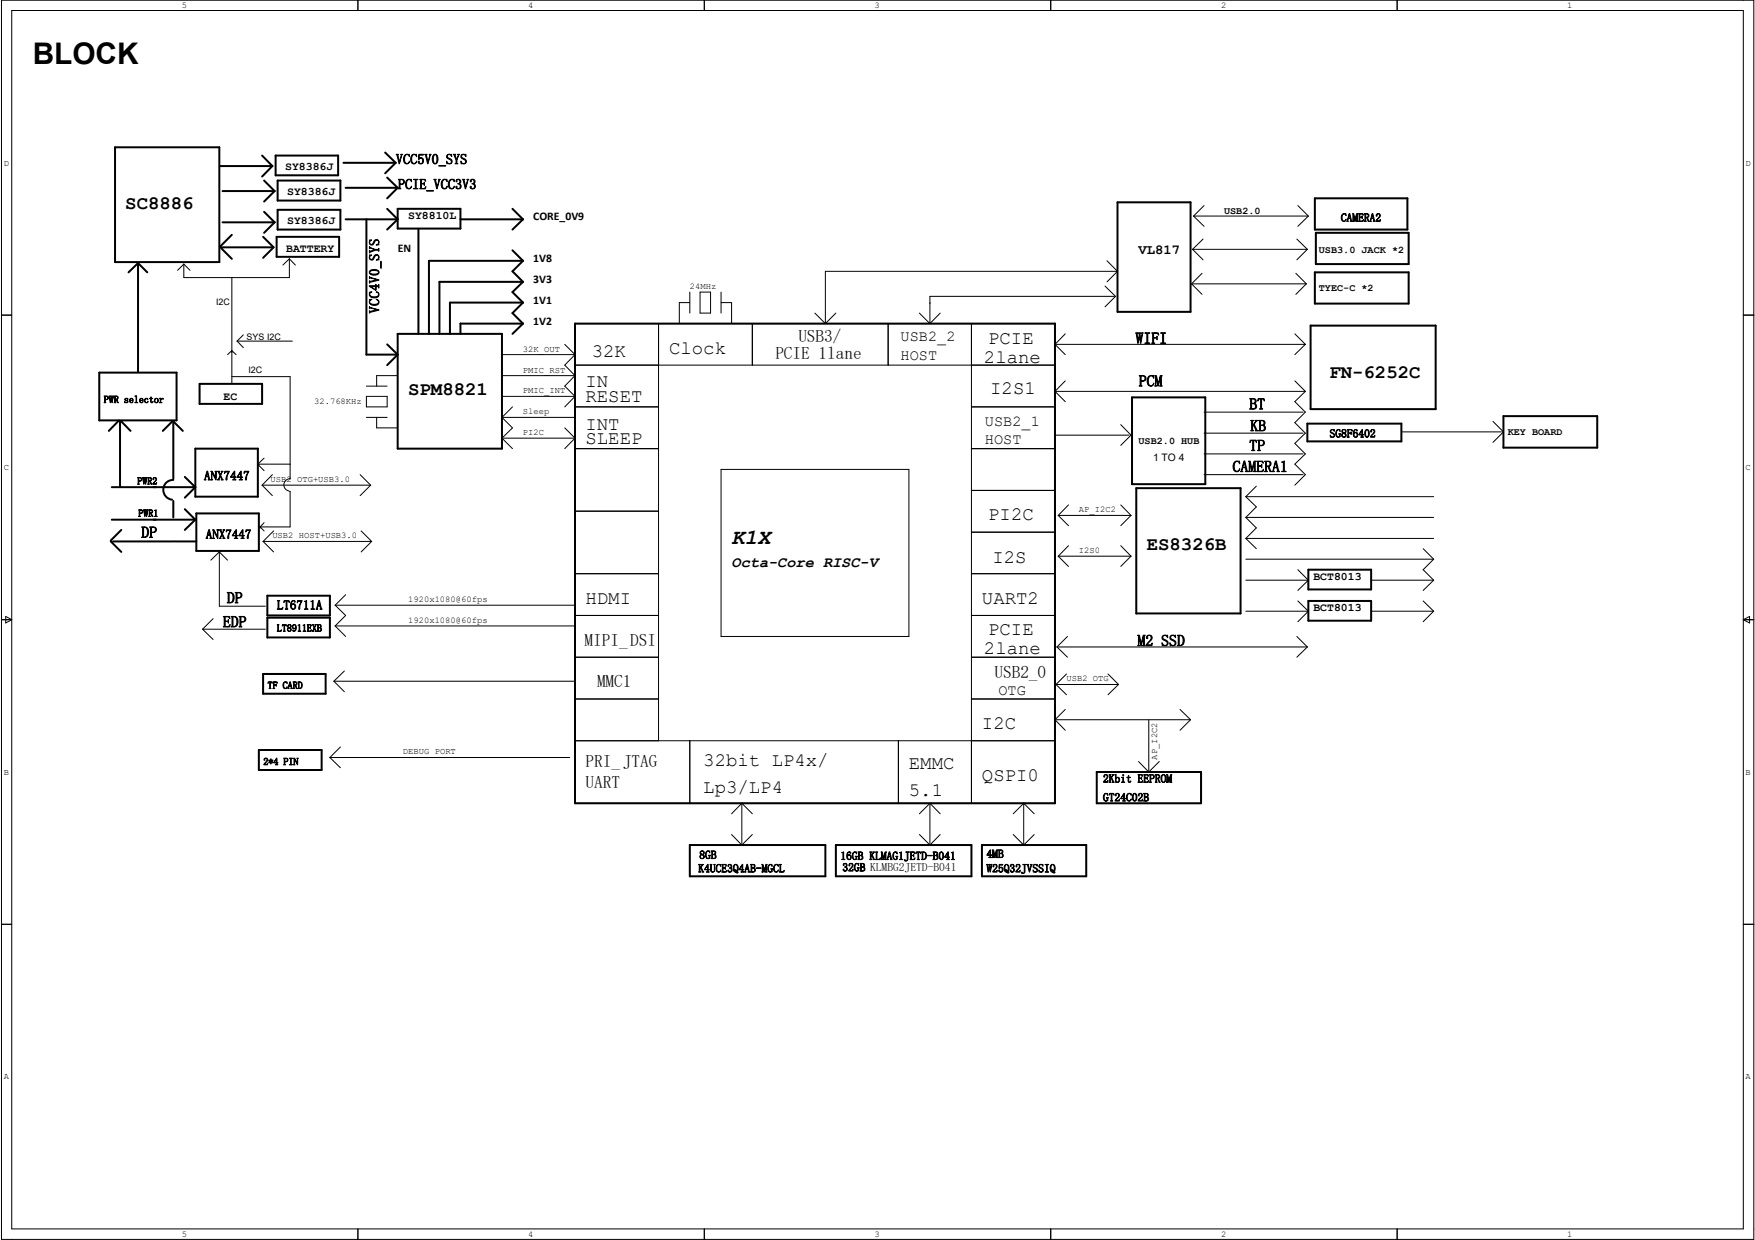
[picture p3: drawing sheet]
<svg xmlns="http://www.w3.org/2000/svg" width="297mm" height="210mm" viewBox="0 0 297 210" stroke-linecap="round" stroke-linejoin="round" font-family="sans-serif">
<g fill="none" stroke="#000" stroke-width=".34">
<path d="M19.5 24.9h17.6v19.5h-17.6zM37.3 28.1h8.8M37.7 32.3h8.8M37.7 37.6h8.8M39.2 39.8l-1.9 1.9M44.4 26.3l1.7 1.8M44.7 30.6l1.8 1.7M44.7 35.9l1.8 1.7M46.1 28.1l-1.7 1.8M46.5 32.3l-1.8 1.8M46.5 37.6l-1.8 1.8M46.6 26.3h10.6v3.4h-10.6z"/>
<path d="M47 30.6h10.6v3.4h-10.6zM47 35.5h10.6v3.4h-10.6zM58.1 27.6h8.9M58.5 37.1h8.8M58.5 31.8h8.8M62 37.1v22.9h5.3M65.2 25.8l1.8 1.8M65.5 35.3l1.8 1.8M65.5 30.1l1.8 1.7M67 27.6l-1.8 1.7M67.3 35.3h10.6v3.4h-10.6zM67.3 37.1l-1.8 1.8"/>
<path d="M67.3 31.8l-1.8 1.8M70.8 38.9v17.6M77.9 37.1h10.6M86.7 35.3l1.8 1.8M88.5 37.1l-1.8 1.8M189.1 34.2h12.4v18.6h-12.4zM222.5 33.6h15.7v5.3h-15.7zM222.7 39.4h15.7v5.3h-15.7zM23.4 44.5v18.4M23.4 44.5l-1.6 1.6M23.4 44.5l1.5 1.6M37.3 41.9h8.8"/>
<path d="M37.5 42l1.7 1.8M44.5 40.1l1.8 1.8-1.8 1.7M46.8 40.1h10.6v3.4h-10.6zM65.5 58.3l1.8 1.7M67.3 56.5h17.7v19.4h-17.7zM86.7 42.4l1.8 1.8M88.5 54.8h-10.6v1.7M88.5 44.2h-15.9v12.3M88.5 44.2l-1.8 1.7 1.8 1.8M88.5 47.7h-14.1v8.8M88.5 47.7l-1.8 1.7 1.8 1.8M88.5 51.2h-12.3v5.3"/>
<path d="M88.5 51.2l-1.8 1.8 1.8 1.8M88.5 54.8l-1.8 1.7M97.3 54.8h81.3v81.2h-81.3zM221.8 55.1h21.2v14.2h-21.2zM222.5 46.1h15.9v5.3h-15.9zM16.8 63.1h13.1v8.1h-13.1zM20.1 71.2l-1.7 1.7M20.3 71.3v11M20.5 71.3l1.6 1.6M29.2 71.3l-1.6 1.6M30.9 72.9l-1.6-1.6v9.8M33.1 75.9h10.5v8.2h-10.5z"/>
<path d="M33.8 65h10.6v3.4h-10.6zM67.3 60l-1.8 1.8M191.6 67.3h12.4v14.7h-12.4zM221.3 71.7h15.9v3h-15.9zM254.5 70.4h15.8v5.4h-15.8zM18.8 91.7l1.7 1.7M18.9 82.5h14.2M18.9 88h14.2M19.1 91.7h10.4M20.5 89.7l-1.7 1.8M29.3 81.2a1.68 1.68 0 0 0-1.7 1.6 1.68 1.68 0 0 0 1.5 1.8M29.3 84.8v2.8"/>
<path d="M29.7 91.7h3.5M31.3 80.7l1.8 1.8M31.3 86.2l1.8 1.8M33.1 82.5l-1.8 1.7M33.1 88l-1.8 1.7M33.2 86.9h10.6v6.4h-10.6zM192.3 82.6h17.7v21.2h-17.7zM221.4 96.4h10.7v3.4h-10.7zM44.5 114.1h10.6v3.3h-10.6zM45.3 100.8h10.5v3.4h-10.5zM45.3 104.6h10.5v3.3h-10.5zM221.4 101.7h10.7v3.4h-10.7z"/>
<path d="M43.8 127h10.6v3.3h-10.6zM185.6 130.7h17.7v5.3h-17.7zM116.8 143h22.9v5.3h-22.9zM141.5 143h22.9v5.3h-22.9zM166.2 143h17.7v5.3h-17.7z"/>
</g>
<g fill="none" stroke="#000" stroke-width=".17">
<path d="M.3 0h296.5v209.8h-296.5zM2 1.8h293.1v206.2h-293.1zM60.6 0v1.8M119.2 0v1.8M177.8 0v1.8M236.5 0v1.8M202 36.6l1.8 1.7M202 36.6h19.4M203.8 34.8l-1.8 1.8M219.7 34.8l1.7 1.8M221.4 36.6l-1.7 1.7M.3 53.3h1.7"/>
<path d="M31.1 44.7l-1 1.1M31.1 44.7l1.1 1.1M39.2 47v17.8M40.1 57.7h9.4M40.1 57.7l1.1 1.1M41.2 56.7l-1.1 1M49 43.8v3.2h-17.9v-2.3M49 43.8l-1.1 1.1M49 43.8l1 1.1M95.6 58.3l1.7 1.7M97.3 54.8h81.3v81.2h-81.3zM111.5 54.8v70.6"/>
<path d="M116.8 49.4v3.6M116.8 51.2h-1.8v3.6M118.5 49.4h1.8v3.6h-1.8zM122 49.4v3.6M122 51.2h1.8v3.6M127.3 54.8v7M137.9 53l1.8 1.8M141.5 53l-1.8 1.8M150.3 54.8v7M155.6 53l1.8 1.8M159.1 53l-1.7 1.8M164.4 54.8v81.2"/>
<path d="M178.6 58.3l1.7 1.7M178.6 58.3h42.3M180.3 56.5l-1.7 1.8M187 48.4l1.8 1.8-1.8 1.7M187.4 44.2l1.7 1.7M188.6 50.2h-31.2v4.6M189.1 45.9h-49.4v8.9M189.1 45.9l-1.7 1.8M201.7 48l1.8 1.8M201.7 48h19.4M201.8 42.2l1.8 1.8M201.8 42.2h19.5"/>
<path d="M203.5 46.3l-1.8 1.7M203.6 40.5l-1.8 1.7M219.2 56.5l1.7 1.8M219.3 46.3l1.8 1.7M219.5 40.5l1.8 1.7M220.9 58.3l-1.7 1.7M221.1 48l-1.8 1.8M221.3 42.2l-1.8 1.8M295.1 53.3h1.7M20.3 71.7h.1M38.5 60l.7-.6 .8 .6M39.2 63.8h9.9v17.3a1.02 1.02 0 0 0-1.1 .9 1.02 1.02 0 0 0 .9 1.1"/>
<path d="M43.6 78.6h5.5M43.8 78.6h.1M43.8 78.8l.9 .9M44.7 77.6l-.9 .8M62 67.1h3.5v1.8h-3.5zM62 65.4h3.5M62 70.7h3.5M63.8 70.7v1.7h3.5M67.3 63.6h-3.5v1.8M85 63.6h12.3M85 67.1h12.3M85 70.7h12.3"/>
<path d="M85 70.7l1.7 1.7-1.7 1.8M85 60h12.3M85 74.2l1.7 1.7M85 74.2h12.3M86.7 68.9l-1.7 1.8M95.6 72.4l1.7 1.8M97.3 61.8h81.3M97.3 68.9h14.2M97.3 75.9h14.2M97.3 67.1l-1.7 1.8M97.3 63.6l-1.7 1.8 1.7 1.7M97.3 60l-1.7 1.8 1.7 1.8"/>
<path d="M97.3 74.2l-1.7 1.7M122 79.5h31.8v28.2h-31.8zM164.4 68.9h14.2M164.4 75.9h14.2M178.6 66.3l1.7 1.7M178.6 66.3h42.3M178.7 73.7h12.4M180.3 64.5l-1.7 1.8M189.7 71.9l1.7 1.8-1.7 1.7M203.8 69.8h16.8M203.8 73.3h16.8M203.8 76.8h16.8"/>
<path d="M219.2 64.5l1.7 1.8M220.9 66.3l-1.7 1.7 1.7 1.8-1.7 1.7 1.7 1.8-1.7 1.8 1.7 1.7-1.7 1.8 1.7 1.7-1.7 1.8M237.3 73.1h16.8M252.7 71.3l1.8 1.8-1.8 1.8M37.1 93.4v9.2h7.8M37.1 93.4l-1.4 1.4M37.1 93.4l1.4 1.4M44 89.2h.1M44 89.2l.7 .7M44.4 82.1l1.7 1.8M44.4 82.1h18.3M44.5 91.7l1.8 1.7"/>
<path d="M44.5 91.7h18.4M44.7 88.5l-.7 .7M46.1 80.3l-1.7 1.8M46.3 89.9l-1.8 1.8M49 83.2h.1v6h-5.1M61 80.3l1.7 1.8M61.1 89.9l1.8 1.8M62.7 82.1l-1.7 1.8M62.9 91.7l-1.8 1.7M97.3 86.5h14.2M97.3 97.1h14.2M164.4 97.1h14.2"/>
<path d="M164.4 90.1h14.2M164.4 83h14.2M179.1 87.2h12.3M179.1 87.2l1.7 1.8M179.1 94.1h12.3M179.1 94.1l1.7 1.8M180.8 85.5l-1.7 1.7M180.8 92.4l-1.7 1.7M189.7 85.5l1.7 1.7M189.7 92.4l1.7 1.7M191.4 87.2l-1.7 1.8M191.4 94.1l-1.7 1.8"/>
<path d="M203.8 80.3h16.8M210.9 98.2h10.5M210.9 94.7h31.8M210.9 91.1h31.8M210.9 91.1l1.7 1.8M210.9 87.6l1.7 1.8-1.7 1.7M210.9 84.1l1.7 1.7-1.7 1.8M210.9 84.1h31.8M210.9 87.6h31.8M212.6 82.3l-1.7 1.8M219.7 96.4l1.7 1.8M221.4 98.2l-1.7 1.7"/>
<path d="M232.1 98.2h10.6M240.9 92.9l1.8 1.8M242.7 94.7l-1.8 1.7 1.8 1.8M242.7 98.2l-1.8 1.7M.3 104.9h1.7M1 104.4l1 .5-1 .6zM34.3 106.5h10.6M34.3 106.5l1.8 1.7M36.1 104.7l-1.8 1.8M56.5 115.3h40.7M56.5 115.3l1.8 1.8M56.7 102.4h40.6"/>
<path d="M56.7 102.4l1.8 1.8-1.8 1.8M56.7 106h40.6M56.7 106l1.8 1.7M58.3 113.6l-1.8 1.7M58.5 100.7l-1.8 1.7M97.3 104.2h14.2M97.3 111.3h14.2M97.3 118.3h14.2M164.4 104.2h14.2M164.4 111.3h14.2M164.4 118.3h14.2M178.7 115.9l1.8 1.7"/>
<path d="M178.7 115.9h10.6M178.9 109.5l1.8 1.8M178.9 109.5h42.4M180.5 114.1l-1.8 1.8M180.7 107.7l-1.8 1.8M187.5 114.1l1.8 1.8M189.3 115.9l-1.8 1.7M210.9 103.5h10.5M219.5 107.7l1.8 1.8M219.7 101.7l1.7 1.8M221.3 109.5l-1.8 1.8M221.4 103.5l-1.7 1.7"/>
<path d="M232.1 103.5h10.6M240.9 101.7l1.8 1.8M242.7 103.5l-1.8 1.7M295.1 104.9h1.7M295.1 104.9l1-.5v1.1zM55.8 128.2h40.6M55.8 128.2l1.8 1.8M57.6 126.4l-1.8 1.8M97.3 125.4h81.3M116.8 125.4v10.6M125.6 136l-1.8 1.8M125.6 136v7"/>
<path d="M125.6 136l1.7 1.8M152.1 125.4v10.6M157.4 136l-1.8 1.8M157.4 136v7M157.4 136l1.7 1.8M173.3 136l-1.8 1.8M173.3 136v7M173.3 136l1.7 1.8M178.6 121.8l1.7 1.8M178.6 121.8h22.9M180.3 120.1l-1.7 1.7M192.7 128.9l1.7 1.8"/>
<path d="M194.4 121.8v8.9M196.2 128.9l-1.8 1.8M199.7 120.1l1.8 1.7M201.5 121.8l-1.8 1.8M.3 156.5h1.7M123.8 141.3l1.8 1.7M127.3 141.3l-1.7 1.7M155.6 141.3l1.8 1.7M159.1 141.3l-1.7 1.7M171.5 141.3l1.8 1.7M175 141.3l-1.7 1.7M295.1 156.5h1.7"/>
<path d="M60.6 208v1.8M119.2 208v1.8M177.8 208v1.8M236.5 208v1.8"/>
</g>
<text font-size="5" x="5.5" y="10.8">BLOCK</text>
<text font-size="3.7" x="123.8" y="92.2">K1X</text>
<g font-size="3.2">
<text x="21.2" y="35.3">SC8886</text>
<text x="113.2" y="59.9">Clock</text>
<text x="167.3" y="58.3">PCIE</text>
<text x="99.1" y="65.6">IN</text>
<text x="100.2" y="60.4">32K</text>
<text x="166.5" y="61.5">2lane</text>
<text x="225" y="63.9">FN-6252C</text>
<text x="69.1" y="66.9">SPM8821</text>
<text x="99.1" y="68">RESET</text>
<text x="167.6" y="66.8">I2S1</text>
<text x="99.1" y="72.8">INT</text>
<text x="99.1" y="75.2">SLEEP</text>
<text x="167.3" y="88">PI2C</text>
<text x="168" y="95.4">I2S</text>
<text x="194.1" y="93">ES8326B</text>
<text x="99.1" y="102.3">HDMI</text>
<text x="166.2" y="102.3">UART2</text>
<text x="167.3" y="107.5">PCIE</text>
<text x="166.5" y="110.7">2lane</text>
<text x="166.2" y="123.4">I2C</text>
<text x="119" y="129.6">32bit LP4x/</text>
<text x="153.8" y="130.1">EMMC</text>
<text x="119" y="134.2">Lp3/LP4</text>
<text x="153.8" y="134.8">5.1</text>
<text x="166.2" y="132.2">QSPI0</text>
</g>
<g font-size="2.9">
<text x="135.1" y="58">UB/</text>
<text x="136.6" y="58">S3</text>
<text x="131.2" y="60.7">PI</text>
<text x="132.7" y="60.7">CE1ae</text>
<text x="140" y="60.7">ln</text>
<text x="98.9" y="109.3">MP_S</text>
<text x="100.4" y="109.3">IIDI</text>
<text x="101" y="116.4">MC</text>
<text x="102.5" y="116.4">M1</text>
<text x="168.3" y="114.8">UB_</text>
<text x="169.8" y="114.8">S20</text>
<text x="99.1" y="129.8">PI JA</text>
<text x="100.6" y="129.8">R_ TG</text>
<text x="99.1" y="133.3">UR</text>
<text x="100.6" y="133.3">AT</text>
</g>
<g font-size="2.7">
<text x="192.2" y="58.2">WF</text>
<text x="193.5" y="58.2">II</text>
<text x="192.7" y="65.4">PM</text>
<text x="194.1" y="65.4">C</text>
<text x="211.5" y="69.3">B</text>
<text x="212.8" y="69.3">T</text>
<text x="211.5" y="76.3">T</text>
<text x="211.6" y="73">K</text>
<text x="212.8" y="76.3">P</text>
<text x="213" y="73">B</text>
<text x="208.6" y="79.9">CMR1</text>
<text x="209.9" y="79.9">AEA</text>
<text x="23.9" y="91">D</text>
<text x="25.2" y="91">P</text>
<text x="37.7" y="106.2">EP</text>
<text x="38.4" y="102.1">D</text>
<text x="39" y="106.2">D</text>
<text x="39.7" y="102.1">P</text>
<text x="192.5" y="109.3">M</text>
<text x="193.9" y="109.3">2SD</text>
<text x="197.9" y="109.3">S</text>
</g>
<g font-size="2.6">
<text x="152.4" y="57.7">USB2_2</text>
<text x="152.4" y="60.9">HOST</text>
<text x="166.7" y="72.1">USB2_1</text>
<text x="166.7" y="75.2">HOST</text>
<text x="123.8" y="96.1">Octa-Core RISC-V</text>
<text x="169" y="117.6">OTG</text>
</g>
<g font-size="2.4">
<text x="67" y="27.8">VCV_Y</text>
<text x="68.2" y="27.8">C50SS</text>
<text x="67.3" y="32">PI_C33</text>
<text x="68.6" y="32">CEVCV</text>
<text x="192.7" y="42.9">VL817</text>
<text x="64.2" y="53" transform="rotate(-90 64.2 53)">VCV_Y</text>
<text x="64.2" y="51.8" transform="rotate(-90 64.2 51.8)">C40SS</text>
</g>
<g font-size="2.2">
<text x="34.5" y="81.3">AX47</text>
<text x="35.6" y="81.3">N74</text>
<text x="34.8" y="91.2">AX47</text>
<text x="35.9" y="91.2">N74</text>
<text x="46.9" y="103.2">L61A</text>
<text x="48" y="103.2">T71</text>
</g>
<g font-size="2">
<text x="90.3" y="37.3">CORE_0V9</text>
<text x="67.3" y="42.6">EN</text>
<text x="90.3" y="44.4">1V8</text>
<text x="90.3" y="47.9">3V3</text>
<text x="90.3" y="51.4">1V1</text>
<text x="90.3" y="54.9">1V2</text>
</g>
<g font-size="1.9">
<text x="48.3" y="28.8">SY8386J</text>
<text x="48.6" y="33.1">SY8386J</text>
<text x="48.6" y="38">SY8386J</text>
<text x="69.1" y="37.1">SY8810L</text>
<text x="226.9" y="37.5">CMR2</text>
<text x="227.9" y="37.5">AEA</text>
<text x="48.4" y="42.6">BATTERY</text>
<text x="37.8" y="67.6">EC</text>
<text x="225" y="74">S860</text>
<text x="226" y="74">GF42</text>
<text x="222.3" y="98.2">BCT8013</text>
<text x="222.3" y="103.5">BCT8013</text>
<text x="186.7" y="132.5">2btEPO</text>
<text x="186.7" y="135.6">G2C2</text>
<text x="187.7" y="132.5">Ki</text>
<text x="187.7" y="135.6">T40B</text>
<text x="193.5" y="132.5">ERM</text>
<text x="118.2" y="147.7">KUEQA-GL</text>
<text x="118.4" y="145.4">8B</text>
<text x="119.2" y="147.7">4C34BMC</text>
<text x="119.3" y="145.4">G</text>
<text x="142.2" y="145.5">1G</text>
<text x="142.6" y="147.5">3G</text>
<text x="143.2" y="145.5">6BKMGJT-01</text>
<text x="143.5" y="147.5">2BKMGJT-01</text>
<text x="148.1" y="145.5">LA1EDB4</text>
<text x="148.2" y="147.4">LB2EDB4</text>
<text x="167" y="145.2">4B</text>
<text x="167" y="147.7">W53JSI</text>
<text x="167.9" y="145.2">M</text>
<text x="167.9" y="147.7">2Q2VSQ</text>
</g>
<g font-size="1.7">
<text x="207.2" y="36.2">USB2.0</text>
<text x="223.2" y="42.8">USB3.0 JACK *2</text>
<text x="223.2" y="49.3">TYEC-C *2</text>
<text x="17.6" y="68.2">PRslco</text>
<text x="18.4" y="68.2">W</text>
<text x="21.8" y="68.2">eetr</text>
<text x="192.7" y="75.2">USB2.0 HUB</text>
<text x="255.2" y="73.7">KEY BOARD</text>
<text x="23.2" y="82">PR</text>
<text x="24.1" y="82">W2</text>
<text x="195.2" y="78.1">1 TO 4</text>
<text x="23.4" y="87.5">PR</text>
<text x="24.3" y="87.5">W1</text>
<text x="46.9" y="106.9">L81EB</text>
<text x="47.7" y="106.9">T91X</text>
<text x="45.3" y="116.6">T</text>
<text x="46.1" y="116.6">FCR</text>
<text x="48.7" y="116.6">AD</text>
<text x="44.6" y="129.5">24PN</text>
<text x="45.4" y="129.5">*</text>
<text x="48.8" y="129.5">I</text>
</g>
<g font-size="1.5">
<text x="30.8" y="1.4">5</text>
<text x="89.4" y="1.4">4</text>
<text x="148" y="1.4">3</text>
<text x="206.7" y="1.4">2</text>
<text x="265.3" y="1.4">1</text>
<text x=".6" y="28">D</text>
<text x="295.4" y="28">D</text>
<text x="36.6" y="51.6">I2C</text>
<text x="116.8" y="48.9">24MHz</text>
<text x="41.7" y="57.6">SYS I2C</text>
<text x="88.5" y="59.5">32K_OUT</text>
<text x="42" y="63.2">I2C</text>
<text x="88.5" y="63.1">PMIC_RST</text>
<text x="53.2" y="68.4">32.768KHz</text>
<text x="88.5" y="70.1">Sleep</text>
<text x="88.5" y="66.6">PMIC_INT</text>
<text x="88.5" y="73.7">PI2C</text>
<text x=".6" y="79.6">C</text>
<text x="45.8" y="81.5">USB2 OTG+USB3.0</text>
<text x="295.4" y="79.6">C</text>
<text x="182.6" y="86.7">AP_I2C2</text>
<text x="46.1" y="91.1">USB2 HOST+USB3.0</text>
<text x="182.6" y="93.6">I2S0</text>
<text x="69.1" y="101.9">1920x1080@60fps</text>
<text x="69.1" y="105.5">1920x1080@60fps</text>
<text x="180.5" y="115.3">USB2 OTG</text>
<text x=".6" y="131.1">B</text>
<text x="68.2" y="127.7">DEBUG PORT</text>
<text x="195.9" y="128.6" transform="rotate(-90 195.9 128.6)">AP_I2C2</text>
<text x="295.4" y="131.1">B</text>
<text x=".6" y="182.7">A</text>
<text x="295.4" y="182.7">A</text>
<text x="30.8" y="209.4">5</text>
<text x="89.4" y="209.4">4</text>
<text x="148" y="209.4">3</text>
<text x="206.7" y="209.4">2</text>
<text x="265.3" y="209.4">1</text>
</g>
</svg>
